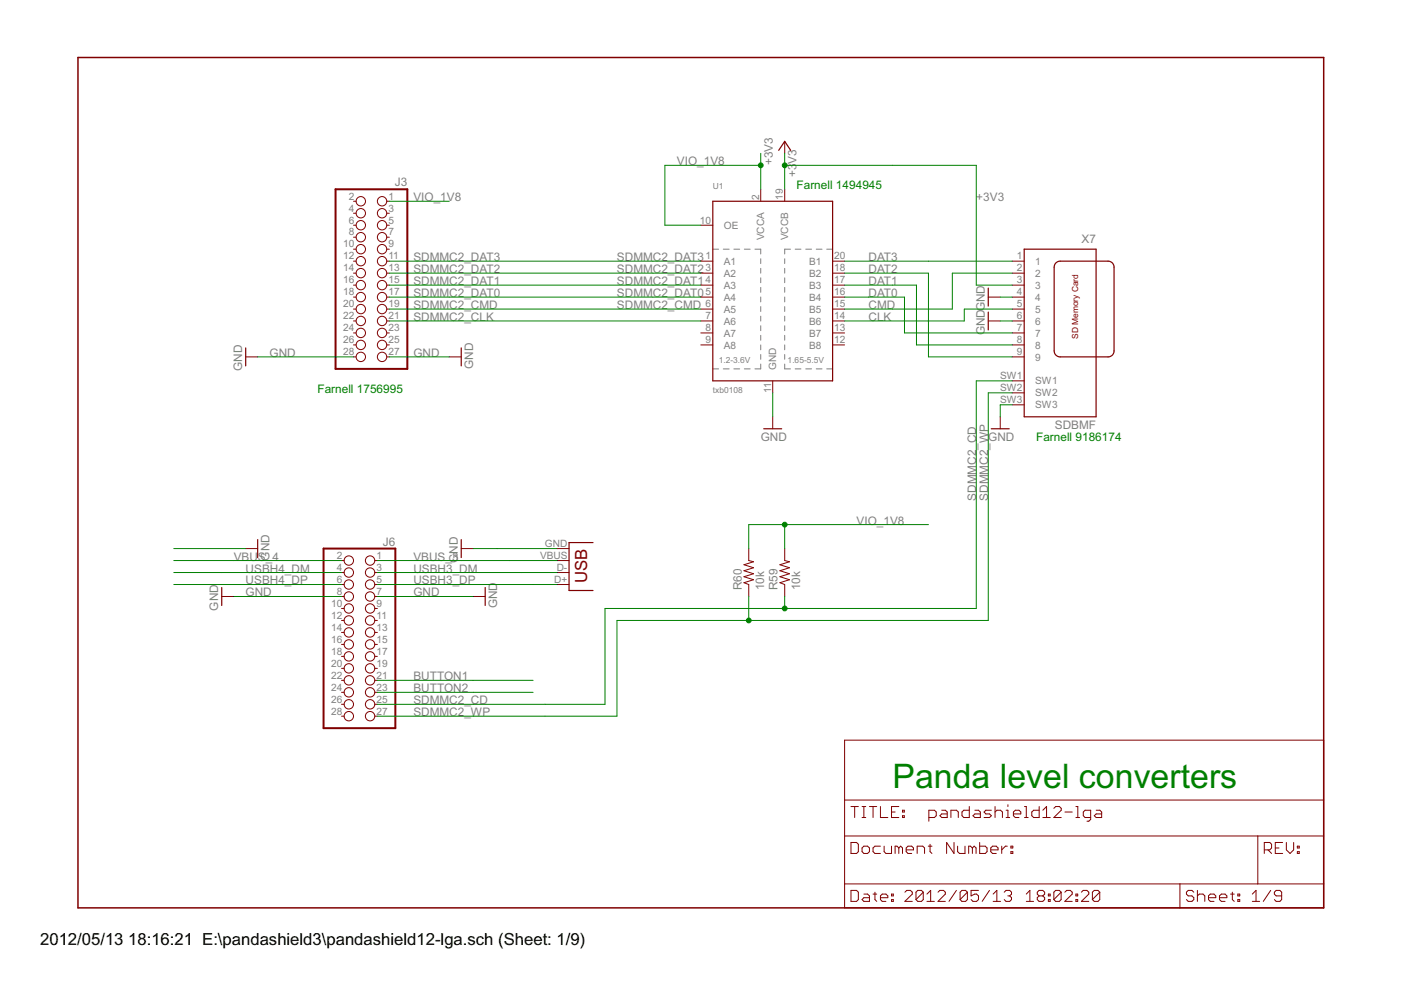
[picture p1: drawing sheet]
<svg xmlns="http://www.w3.org/2000/svg" width="297mm" height="210mm" viewBox="0 0 297 210" stroke-linecap="round" stroke-linejoin="round" font-family="sans-serif">
<g fill="none" stroke="#808080" stroke-width=".21">
<path d="M151.1 52.8h1.3M153.4 52.8h1.2M155.6 52.8h1.2M157.8 52.8h1.2M160.1 52.8h1.2v1M161.3 54.9v1M161.3 56.9v1M161.3 58.9v1M166.4 54.9v1M166.4 56.9v1M166.4 58.9v1M167.6 52.8h-1.2v1"/>
<path d="M168.6 52.8h1.2M170.8 52.8h1.3M173.1 52.8h1.2M175.3 52.8h1.2M151.1 78.2h1.3M153.4 78.2h1.2M155.6 78.2h1.2M157.8 78.2h1.2M161.3 77.2v1h-1.2M161.3 60.9v1.1M161.3 63v1M161.3 65v1"/>
<path d="M161.3 67v1.1M161.3 69.1v1M161.3 71.1v1M161.3 73.1v1.1M161.3 75.2v1M166.4 77.2v1h1.2M166.4 60.9v1.1M166.4 63v1M166.4 65v1M166.4 67v1.1M166.4 69.1v1M166.4 71.1v1"/>
<path d="M166.4 73.1v1.1M166.4 75.2v1M168.6 78.2h1.2M170.8 78.2h1.3M173.1 78.2h1.2M175.3 78.2h1.2"/>
</g>
<path d="M71.1 40.1h15.3v38.1h-15.3zM68.6 116.3h15.2v38.1h-15.2z" fill="none" stroke="#800000" stroke-width=".42"/>
<g fill="none" stroke="#800000" stroke-width=".21">
<path d="M166.4 30v2.5M75 42.7h.5M75 45.2h.5M75 47.8h.5M75 50.3h.5M75 52.8h.5M75 55.4h.5M75 57.9h.5M82 42.7h.5M82 45.2h.5M82 47.8h.5M82 50.3h.5"/>
<path d="M82 52.8h.5M82 55.4h.5M82 57.9h.5M148.6 47.8h2.5M148.6 55.4h2.5M148.6 57.9h2.5M161.3 40.1v2.6M166.4 40.1v2.6M176.5 55.4h2.6M176.5 57.9h2.6M214.6 55.4h2.5M214.6 57.9h2.5"/>
<path d="M52.1 75.7h2.5M75 60.5h.5M75 63h.5M75 65.5h.5M75 68.1h.5M75 70.6h.5M75 73.1h.5M75 75.7h.5M82 60.5h.5M82 63h.5M82 65.5h.5M82 68.1h.5"/>
<path d="M82 70.6h.5M82 73.1h.5M82 75.7h.5M95.2 75.7h2.6M148.6 60.5h2.5M148.6 63h2.5M148.6 65.5h2.5M148.6 68.1h2.5M148.6 70.6h2.5M148.6 73.1h2.5M176.5 60.5h2.6M176.5 63h2.6"/>
<path d="M176.5 65.5h2.6M176.5 68.1h2.6M176.5 70.6h2.6M176.5 73.1h2.6M209.5 63h2.6M209.5 68.1h2.6M214.6 60.5h2.5M214.6 63h2.5M214.6 65.5h2.5M214.6 68.1h2.5M214.6 70.6h2.5M214.6 73.1h2.5"/>
<path d="M214.6 75.7h2.5M163.8 80.8v2.5M163.8 88.4v2.5M212.1 88.4v2.5M214.6 80.8h2.5M214.6 83.3h2.5M214.6 85.8h2.5M52.1 116.3h2.5M72.4 118.9h.6M79.5 118.9h.5M97.8 116.3h2.5M118.1 118.9h2.5"/>
<path d="M118.1 116.3h2.5M158.7 116.3v2.6l1.1 .2-2.1 .6 2.1 .7-2.1 .6 2.1 .6-2.1 .7 2.1 .6-2.1 .6 1 .4v2.6M166.4 116.3v2.6l1 .2-2 .6 2 .7-2 .6 2 .6-2 .7 2 .6-2 .6 1 .4v2.6M47 126.5h2.6M72.4 121.4h.6M72.4 123.9h.6M72.4 126.5h.6M72.4 129h.6M72.4 131.6h.6M72.4 134.1h.6M72.4 136.6h.6M72.4 139.2h.6"/>
<path d="M79.5 121.4h.5M79.5 123.9h.5M79.5 126.5h.5M79.5 129h.5M79.5 131.6h.5M79.5 134.1h.5M79.5 136.6h.5M79.5 139.2h.5M100.3 126.5h2.6M118.1 121.4h2.5M118.1 123.9h2.5M72.4 141.7h.6"/>
<path d="M72.4 144.3h.6M72.4 146.8h.6M72.4 149.3h.6M72.4 151.8h.6M79.5 141.7h.5M79.5 144.3h.5M79.5 146.8h.5M79.5 149.3h.5M79.5 151.8h.5M179.1 156.9h101.5v35.6h-101.5zM179.1 177.2h101.5M179.1 169.6h101.5"/>
<path d="M180.4 178.6h1.2l.4 .4v1.6l-.4 .4h-1.2zM180.4 171h1.6M181.2 171v2.3M182.8 179.8l.4-.4h.7l.4 .4v.8l-.4 .4h-.7l-.4-.4zM182.8 171h.8M182.8 173.3h.8M183.2 171v2.3M184.3 171h1.6M185.1 171v2.3M186.7 171v2.3h1.5M186.7 179.4h-1.2l-.4 .4v.8l.4 .4h1.2M187.5 179.4v1.2l.3 .4h1.2v-1.6"/>
<path d="M189 172.2h.8M190.6 171h-1.6v2.3h1.6M190.6 179.8l-.4-.4h-.4v1.6M190.6 179.8l.4-.4 .3 .4v1.2M190.6 179.8v1.2M191.3 173h.4v.3h-.4zM191.3 171.8h.4v.4h-.4zM196.8 179.4h.8M196.9 173.3h1.2l.4-.3v-.8l-.4-.4h-1.2v2.3M197.2 179v1.6l.4 .4M199.7 171.8h.7l.4 .4v1.1h-1.1l-.4-.3 .4-.4h1.1M201.6 173.3v-1.5h1.2l.4 .4v1.1"/>
<path d="M202.3 178.6v2.4l-1.6-2.4v2.4M203 179.4v1.2l.4 .4h1.2v-1.6M205.5 171v2.3h-1.2l-.3-.3v-.8l.3-.4h1.2M206.2 179.8l-.4-.4h-.4v1.6M206.2 179.8v1.2M206.2 179.8l.3-.4 .4 .4v1.2M206.7 171.8h.8l.4 .4v1.1h-1.2l-.4-.3 .4-.4h1.2M207.7 178.6v2.4h1.2l.4-.4v-.8l-.4-.4h-1.2M210.2 171.8h-1.2l-.4 .4 .4 .4h.8l.4 .4-.4 .3h-1.2M211 172.2l.4-.4h.7l.4 .4v1.1M211 171v2.3M212.4 179.4v1.6"/>
<path d="M213.3 173.3h.8M213.3 171.8h.4v1.5M213.6 179.4h-.4l-.8 .8M213.7 170.6v.4M214.3 179.4h.4v.4h-.4zM214.9 172.6h1.5v-.4l-.4-.4h-.7l-.4 .4v.8l.4 .3h.7M217.2 171h.4v2.3M217.2 173.3h.8M220.3 171v2.3h-1.1l-.4-.3v-.8l.4-.4h1.1M221.1 173.3h1.6M221.1 171.8l.8-.8v2.3M223.4 171.4l.4-.4h.8l.4 .4v.4l-1.6 1.5h1.6"/>
<path d="M225.8 172.2h1.5M228.1 171h.4v2.3M228.1 173.3h.8M231.2 173.3h-1.1l-.4-.3v-.8l.4-.4h1.1v1.9l-.4 .4h-.3M232.4 171.8h.8l.4 .4v1.1h-1.2l-.4-.3 .4-.4h1.2M266.7 177.2v10.2M270.4 179.8h.8M271.9 178.6h-1.5v2.4h1.5M272.7 178.6v1.6l.8 .8 .8-.8v-1.6M275.1 179.4h.4v.4h-.4zM179.1 187.4h101.5M180.4 188.8h1.2l.4 .4v1.5l-.4 .4h-1.2z"/>
<path d="M183.2 189.6h.7l.4 .3v1.2h-1.1l-.4-.4 .4-.4h1.1M185.1 189.6h.8M185.5 189.2v1.5l.4 .4M186.7 190.3h1.5v-.4l-.4-.3h-.8l-.3 .3v.8l.3 .4h.8M189 190.7h.4v.4h-.4zM189 189.6h.4v.3h-.4zM191.9 189.2l.4-.4h.7l.4 .4v.4l-1.5 1.5h1.5M192.1 180.2h1.6v-.4l-.4-.4h-.8l-.4 .4v.8l.4 .4h.8M194.5 181v-1.6h1.1l.4 .4v1.2M195.7 189.2v1.5l-.3 .4h-.8l-.4-.4M195.7 189.2l-.3-.4h-.8l-.4 .4v1.5M195.7 189.2l-1.5 1.5"/>
<path d="M196.5 191.1h1.6M196.5 189.6l.8-.8v2.3M198.9 189.2l.4-.4h.7l.4 .4v.4l-1.5 1.5h1.5M202.8 188.8l-1.6 2.3M205.1 189.2v1.5l-.4 .4h-.8l-.3-.4M205.1 189.2l-.4-.4h-.8l-.3 .4v1.5M205.1 189.2l-1.5 1.5M207.5 188.8h-1.6v1.1l.8-.3h.4l.4 .3v.8l-.4 .4h-.8l-.4-.4M209.8 188.8l-1.6 2.3M210.1 180.2h1.5v-.4l-.4-.4h-.8l-.3 .4v.8l.3 .4h.8M210.6 191.1h1.5M210.6 189.6l.7-.8v2.3"/>
<path d="M212.9 189.2l.4-.4h.8l.4 .4v.4l-.4 .3M213.7 189.9h.4M214.1 189.9l.4 .4v.4l-.4 .4h-.8l-.4-.4M214.3 180.6h.4v.4h-.4zM217.6 191.1h1.5M217.6 189.6l.8-.8v2.3M220.3 189.9l-.4 .4v.4l.4 .4h.8l.4-.4v-.4l-.4-.4M220.3 189.9l-.4-.3v-.4l.4-.4h.8l.4 .4v.4l-.4 .3M220.3 189.9h.8M222.3 190.7h.4v.4h-.4zM222.3 189.6h.4v.3h-.4zM225 189.2v1.5l-.4 .4h-.8l-.4-.4"/>
<path d="M225 189.2l-.4-.4h-.8l-.4 .4v1.5M225 189.2l-1.6 1.5M225.8 189.2l.4-.4h.7l.4 .4v.4l-1.5 1.5h1.5M228.1 190.7h.4v.4h-.4zM228.1 189.6h.4v.3h-.4zM229.3 189.2l.4-.4h.7l.4 .4v.4l-1.5 1.5h1.5M233.2 189.2v1.5l-.4 .4h-.8l-.4-.4M233.2 189.2l-.4-.4h-.8l-.4 .4v1.5M233.2 189.2l-1.6 1.5M250.2 187.4v5.1M253.1 189.2l-.4-.4h-.8l-.4 .4v.4l.4 .3h.8l.4 .4v.4l-.4 .4h-.8l-.4-.4M253.9 189.9l.4-.3h.8l.3 .3v1.2"/>
<path d="M253.9 188.8v2.3M256.2 190.3h1.6v-.4l-.4-.3h-.8l-.4 .3v.8l.4 .4h.8M258.6 190.3h1.5v-.4l-.4-.3h-.7l-.4 .3v.8l.4 .4h.7M260.9 189.6h.8M261.3 189.2v1.5l.4 .4M262.4 190.7h.4v.4h-.4zM262.4 189.6h.4v.3h-.4zM265.5 191.1h1.6M265.5 189.6l.8-.8v2.3M268.1 180.2h1.1l.4-.4v-.8l-.4-.4h-1.1v2.4M268.8 180.2l.8 .8M269.4 188.8l-1.6 2.3"/>
<path d="M271.7 189.9h-1.1l-.4-.3v-.4l.4-.4h.8l.3 .4v1.5l-.3 .4h-.8l-.4-.4M275.1 180.6h.4v.4h-.4z"/>
<circle cx="76.5" cy="42.7" r=".99"/>
<circle cx="76.5" cy="45.2" r=".99"/>
<circle cx="76.5" cy="47.8" r=".99"/>
<circle cx="76.5" cy="55.4" r=".99"/>
<circle cx="76.5" cy="50.3" r=".99"/>
<circle cx="76.5" cy="52.8" r=".99"/>
<circle cx="76.5" cy="57.9" r=".99"/>
<circle cx="81" cy="42.7" r=".99"/>
<circle cx="81" cy="50.3" r=".99"/>
<circle cx="81" cy="45.2" r=".99"/>
<circle cx="81" cy="52.8" r=".99"/>
<circle cx="81" cy="47.8" r=".99"/>
<circle cx="81" cy="55.4" r=".99"/>
<circle cx="81" cy="57.9" r=".99"/>
<circle cx="76.5" cy="73.1" r=".99"/>
<circle cx="76.5" cy="75.7" r=".99"/>
<circle cx="76.5" cy="70.6" r=".99"/>
<circle cx="76.5" cy="60.5" r=".99"/>
<circle cx="76.5" cy="63" r=".99"/>
<circle cx="76.5" cy="65.5" r=".99"/>
<circle cx="76.5" cy="68.1" r=".99"/>
<circle cx="81" cy="68.1" r=".99"/>
<circle cx="81" cy="70.6" r=".99"/>
<circle cx="81" cy="63" r=".99"/>
<circle cx="81" cy="65.5" r=".99"/>
<circle cx="81" cy="75.7" r=".99"/>
<circle cx="81" cy="73.1" r=".99"/>
<circle cx="81" cy="60.5" r=".99"/>
<circle cx="74" cy="118.9" r=".99"/>
<circle cx="78.5" cy="118.9" r=".99"/>
<circle cx="74" cy="126.5" r=".99"/>
<circle cx="74" cy="129" r=".99"/>
<circle cx="74" cy="121.4" r=".99"/>
<circle cx="74" cy="134.1" r=".99"/>
<circle cx="74" cy="136.6" r=".99"/>
<circle cx="74" cy="139.2" r=".99"/>
<circle cx="74" cy="123.9" r=".99"/>
<circle cx="74" cy="131.6" r=".99"/>
<circle cx="78.5" cy="129" r=".99"/>
<circle cx="78.5" cy="123.9" r=".99"/>
<circle cx="78.5" cy="139.2" r=".99"/>
<circle cx="78.5" cy="134.1" r=".99"/>
<circle cx="78.5" cy="121.4" r=".99"/>
<circle cx="78.5" cy="126.5" r=".99"/>
<circle cx="78.5" cy="131.6" r=".99"/>
<circle cx="78.5" cy="136.6" r=".99"/>
<circle cx="74" cy="144.3" r=".99"/>
<circle cx="74" cy="146.8" r=".99"/>
<circle cx="74" cy="151.8" r=".99"/>
<circle cx="74" cy="141.7" r=".99"/>
<circle cx="74" cy="149.3" r=".99"/>
<circle cx="78.5" cy="151.8" r=".99"/>
<circle cx="78.5" cy="144.3" r=".99"/>
<circle cx="78.5" cy="146.8" r=".99"/>
<circle cx="78.5" cy="149.3" r=".99"/>
<circle cx="78.5" cy="141.7" r=".99"/>
</g>
<path d="M16.5 12.2h264.1v180.3h-264.1z" fill="none" stroke="#800000" stroke-width=".32"/>
<g fill="none" stroke="#800000" stroke-width=".25">
<path d="M165.1 31.9l1.3-1.9 1.2 1.9M151.1 42.7h25.4v38.1h-25.4zM217.1 52.8h15.3v35.6h-15.3zM223.8 55.8l.4-.3 .6-.1h10.1l.6 .1 .4 .3 .3 .8v17.8l-.1 .6-.4 .4-.8 .3h-10.1l-.6-.2-.4-.3-.3-.8v-17.8zM52.1 73.8v3.8M97.8 73.8v3.8M209.5 61.1v3.8M209.5 66.2v3.8M161.9 90.9h3.8M210.2 90.9h3.8M54.6 114.4v3.8M97.8 114.4v3.8"/>
<path d="M125.7 115h-5.1v10.2h5.1M47 124.6v3.8M102.9 124.6v3.8"/>
</g>
<g fill="none" stroke="#008000" stroke-width=".21">
<path d="M161.3 32.5v7.6M161.3 35.1h-20.3v12.7h7.6M166.4 35.1h40.6v25.4h7.6M166.4 32.5v7.6M82.5 42.7h12.7M82.5 55.4h66.1M82.5 57.9h66.1M179.1 55.4h35.5M179.1 57.9h17.7v17.8h17.8M214.6 57.9h-12.7v7.6h-22.8M54.6 75.7h20.4M82.5 60.5h66.1"/>
<path d="M82.5 63h66.1M82.5 65.5h66.1M82.5 68.1h66.1M82.5 75.7h12.7M179.1 60.5h15.2v12.6h20.3M179.1 63h12.7v7.6h22.8M212.1 63h2.5M212.1 68.1h2.5M214.6 65.5h-10.2v2.6h-25.3M163.8 83.3v5.1M214.6 83.3h-5.1v48.3h-78.7v20.2h-50.8M214.6 85.8h-2.5v2.6"/>
<path d="M214.6 80.8h-7.6v48.2h-78.7v20.3h-48.3M36.9 118.9h35.5M36.9 116.3h15.2M80 118.9h38.1M100.3 116.3h17.8M166.4 111.2v5.1M196.8 111.2h-38.1v5.1M36.9 121.4h35.5M36.9 123.9h35.5M49.6 126.5h22.8M80 121.4h38.1M80 123.9h38.1"/>
<path d="M80 126.5h20.3M158.7 126.5v5.1M166.4 126.5v2.5M80 144.3h33M80 146.8h33"/>
</g>
<g fill="#008000" stroke="#008000" stroke-width=".21">
<circle cx="161.3" cy="35.1" r=".51"/>
<circle cx="166.4" cy="111.2" r=".51"/>
<circle cx="158.7" cy="131.6" r=".51"/>
<circle cx="166.4" cy="35.1" r=".51"/>
<circle cx="166.4" cy="129" r=".51"/>
</g>
<text font-size="8" fill="#008000" x="189.2" y="167.1">Panda level converters</text>
<text font-size="4" fill="#800000" x="124.5" y="123.7" transform="rotate(-90 124.5 123.7)">USB</text>
<g font-size="4">
<text x="8.5" y="200.4">2012/05/13</text>
<text x="27.2" y="200.4">18:16:21 E:\pandashield3\pandashield12-lga.sch (Sheet: 1/9)</text>
</g>
<g font-size="2.8" fill="#808080">
<text x="143.5" y="35">VIO_1V8</text>
<text x="163.8" y="35" transform="rotate(-90 163.8 35)">+3V3</text>
<text x="168.9" y="34.7" transform="rotate(-90 168.9 34.7)">V3</text>
<text x="83.7" y="39.5">J3</text>
<text x="168.9" y="37.6" transform="rotate(-90 168.9 37.6)">+3</text>
<text x="87.6" y="42.7">VIO_1V8</text>
<text x="207" y="42.7">+3V3</text>
<text x="229.3" y="51.6">X7</text>
<text x="87.6" y="55.4">SDMMC2_DAT3</text>
<text x="87.6" y="57.9">SDMMC2_DAT2</text>
<text x="130.8" y="55.4">SDMMC2_DAT3</text>
<text x="130.8" y="57.9">SDMMC2_DAT2</text>
<text x="184.1" y="55.4">DAT3</text>
<text x="184.1" y="57.9">DAT2</text>
<text x="87.6" y="60.4">SDMMC2_DAT1</text>
<text x="87.6" y="63">SDMMC2_DAT0</text>
<text x="87.6" y="65.5">SDMMC2_CMD</text>
<text x="130.8" y="60.4">SDMMC2_DAT1</text>
<text x="130.8" y="63">SDMMC2_DAT0</text>
<text x="130.8" y="65.5">SDMMC2_CMD</text>
<text x="184.1" y="60.4">DAT1</text>
<text x="184.1" y="63">DAT0</text>
<text x="184.1" y="65.5">CMD</text>
<text x="87.6" y="68.1">SDMMC2_CLK</text>
<text x="184.1" y="68.1">CLK</text>
<text x="208.8" y="71.1" transform="rotate(-90 208.8 71.1)">GNDGND</text>
<text x="57.2" y="75.7">GND</text>
<text x="87.6" y="75.7">GND</text>
<text x="51.3" y="78.7" transform="rotate(-90 51.3 78.7)">GND</text>
<text x="100.3" y="78.2" transform="rotate(-90 100.3 78.2)">GND</text>
<text x="161.3" y="93.5">GND</text>
<text x="209.5" y="93.5">GND</text>
<text x="223.7" y="90.9">SDBMF</text>
<text x="207" y="106.2" transform="rotate(-90 207 106.2)">SDMMC2_CD</text>
<text x="209.5" y="106.2" transform="rotate(-90 209.5 106.2)">SDMMC2_WP</text>
<text x="181.6" y="111.2">VIO_1V8</text>
<text x="49.5" y="118.8">VBUS_4</text>
<text x="57.2" y="118.8" transform="rotate(-90 57.2 118.8)">GND</text>
<text x="81.2" y="115.7">J6</text>
<text x="87.6" y="118.8">VBUS_3</text>
<text x="97" y="119.3" transform="rotate(-90 97 119.3)">GND</text>
<text x="52.1" y="121.4">USBH4_DM</text>
<text x="52.1" y="123.9">USBH4_DP</text>
<text x="87.6" y="121.4">USBH3_DM</text>
<text x="87.6" y="123.9">USBH3_DP</text>
<text x="157.2" y="125.2" transform="rotate(-90 157.2 125.2)">R60</text>
<text x="162" y="125.2" transform="rotate(-90 162 125.2)">10k</text>
<text x="164.9" y="125.2" transform="rotate(-90 164.9 125.2)">R59</text>
<text x="169.7" y="125.2" transform="rotate(-90 169.7 125.2)">10k</text>
<text x="46.2" y="129.5" transform="rotate(-90 46.2 129.5)">GND</text>
<text x="52.1" y="126.5">GND</text>
<text x="87.6" y="126.5">GND</text>
<text x="105.4" y="129" transform="rotate(-90 105.4 129)">GND</text>
<text x="87.6" y="144.2">BUTTON1</text>
<text x="87.6" y="146.8">BUTTON2</text>
<text x="87.6" y="149.3">SDMMC2_CD</text>
<text x="87.6" y="151.9">SDMMC2_WP</text>
</g>
<g font-size="2.8" fill="#008000">
<text x="168.9" y="40.1">Farnell 1494945</text>
<text x="67.3" y="83.3">Farnell 1756995</text>
<text x="219.7" y="93.5">Farnell 9186174</text>
</g>
<g font-size="2.4" fill="#808080">
<text x="74" y="42.3">2</text>
<text x="74" y="44.9">4</text>
<text x="74" y="47.4">6</text>
<text x="82.4" y="42.3">1</text>
<text x="82.4" y="44.9">3</text>
<text x="82.4" y="47.4">5</text>
<text x="148.4" y="47.4">10</text>
<text x="160.9" y="42.3" transform="rotate(-90 160.9 42.3)">2</text>
<text x="166" y="42.3" transform="rotate(-90 166 42.3)">19</text>
<text x="72.8" y="52.5">10</text>
<text x="74" y="49.9">8</text>
<text x="82.4" y="49.9">7</text>
<text x="82.4" y="52.5">9</text>
<text x="153.5" y="48.5">OE</text>
<text x="162" y="50.9" transform="rotate(-90 162 50.9)">VCCA</text>
<text x="167.1" y="50.9" transform="rotate(-90 167.1 50.9)">VCCB</text>
<text x="72.8" y="55">12</text>
<text x="72.8" y="57.5">14</text>
<text x="82.4" y="55">11</text>
<text x="82.4" y="57.5">13</text>
<text x="149.6" y="55">1</text>
<text x="149.6" y="57.5">3</text>
<text x="153.5" y="56.1">A1</text>
<text x="153.5" y="58.7">A2</text>
<text x="171.6" y="56.1">B1</text>
<text x="171.6" y="58.7">B2</text>
<text x="176.9" y="55">20</text>
<text x="176.9" y="57.5">18</text>
<text x="215.6" y="55">1</text>
<text x="215.6" y="57.5">2</text>
<text x="219.5" y="56.1">1</text>
<text x="219.5" y="58.7">2</text>
<text x="72.8" y="60.1">16</text>
<text x="72.8" y="62.6">18</text>
<text x="72.8" y="65.2">20</text>
<text x="82.4" y="60.1">15</text>
<text x="82.4" y="62.6">17</text>
<text x="82.4" y="65.2">19</text>
<text x="149.6" y="60.1">4</text>
<text x="149.6" y="62.6">5</text>
<text x="149.6" y="65.2">6</text>
<text x="153.5" y="61.2">A3</text>
<text x="153.5" y="63.7">A4</text>
<text x="171.6" y="61.2">B3</text>
<text x="171.6" y="63.7">B4</text>
<text x="176.9" y="60.1">17</text>
<text x="176.9" y="62.6">16</text>
<text x="176.9" y="65.2">15</text>
<text x="215.6" y="60.1">3</text>
<text x="215.6" y="62.6">4</text>
<text x="215.6" y="65.2">5</text>
<text x="219.5" y="61.2">3</text>
<text x="219.5" y="63.7">4</text>
<text x="72.8" y="67.7">22</text>
<text x="72.8" y="70.2">24</text>
<text x="82.4" y="67.7">21</text>
<text x="82.4" y="70.2">23</text>
<text x="149.6" y="67.7">7</text>
<text x="149.6" y="70.2">8</text>
<text x="153.5" y="66.3">A5</text>
<text x="153.5" y="68.8">A6</text>
<text x="153.5" y="71.4">A7</text>
<text x="171.6" y="66.3">B5</text>
<text x="171.6" y="68.8">B6</text>
<text x="171.6" y="71.4">B7</text>
<text x="176.9" y="67.7">14</text>
<text x="176.9" y="70.2">13</text>
<text x="215.6" y="67.7">6</text>
<text x="215.6" y="70.2">7</text>
<text x="219.5" y="66.3">5</text>
<text x="219.5" y="68.8">6</text>
<text x="219.5" y="71.4">7</text>
<text x="72.8" y="72.8">26</text>
<text x="72.8" y="75.3">28</text>
<text x="82.4" y="72.8">25</text>
<text x="82.4" y="75.3">27</text>
<text x="149.6" y="72.8">9</text>
<text x="153.5" y="73.9">A8</text>
<text x="171.6" y="73.9">B8</text>
<text x="176.9" y="72.8">12</text>
<text x="215.6" y="72.8">8</text>
<text x="215.6" y="75.3">9</text>
<text x="219.5" y="73.9">8</text>
<text x="219.5" y="76.4">9</text>
<text x="163.5" y="83.3" transform="rotate(-90 163.5 83.3)">11</text>
<text x="164.6" y="78.4" transform="rotate(-90 164.6 78.4)">GND</text>
<text x="212.1" y="80.4">SW1</text>
<text x="212.1" y="82.9">SW2</text>
<text x="219.5" y="81.5">SW1</text>
<text x="212.1" y="85.5">SW3</text>
<text x="219.5" y="84.1">SW2</text>
<text x="219.5" y="86.6">SW3</text>
<text x="71.4" y="118.5">2</text>
<text x="79.8" y="118.5">1</text>
<text x="114.5" y="118.5">VBUS</text>
<text x="115.5" y="116">GND</text>
<text x="71.4" y="121">4</text>
<text x="71.4" y="123.6">6</text>
<text x="79.8" y="121">3</text>
<text x="79.8" y="123.6">5</text>
<text x="117.5" y="123.6">D+</text>
<text x="118" y="121">D-</text>
<text x="70.2" y="128.7">10</text>
<text x="70.2" y="131.2">12</text>
<text x="71.4" y="126.1">8</text>
<text x="79.8" y="126.1">7</text>
<text x="79.8" y="128.7">9</text>
<text x="79.8" y="131.2">11</text>
<text x="70.2" y="133.7">14</text>
<text x="70.2" y="136.3">16</text>
<text x="79.8" y="133.7">13</text>
<text x="79.8" y="136.3">15</text>
<text x="70.2" y="138.8">18</text>
<text x="70.2" y="141.3">20</text>
<text x="70.2" y="143.9">22</text>
<text x="79.8" y="138.8">17</text>
<text x="79.8" y="141.3">19</text>
<text x="79.8" y="143.9">21</text>
<text x="70.2" y="146.4">24</text>
<text x="70.2" y="149">26</text>
<text x="79.8" y="146.4">23</text>
<text x="79.8" y="149">25</text>
<text x="70.2" y="151.5">28</text>
<text x="79.8" y="151.5">27</text>
</g>
<g font-size="2" fill="#808080">
<text x="151.1" y="40.1">U1</text>
<text x="152.4" y="76.9">1.2-3.6V</text>
<text x="167" y="76.9">1.65-5.5V</text>
<text x="151.1" y="83.3">txb0108</text>
</g>
<text font-size="2" fill="#800000" x="228.6" y="71.9" transform="rotate(-90 228.6 71.9)">SD Memory Card</text>
</svg>
